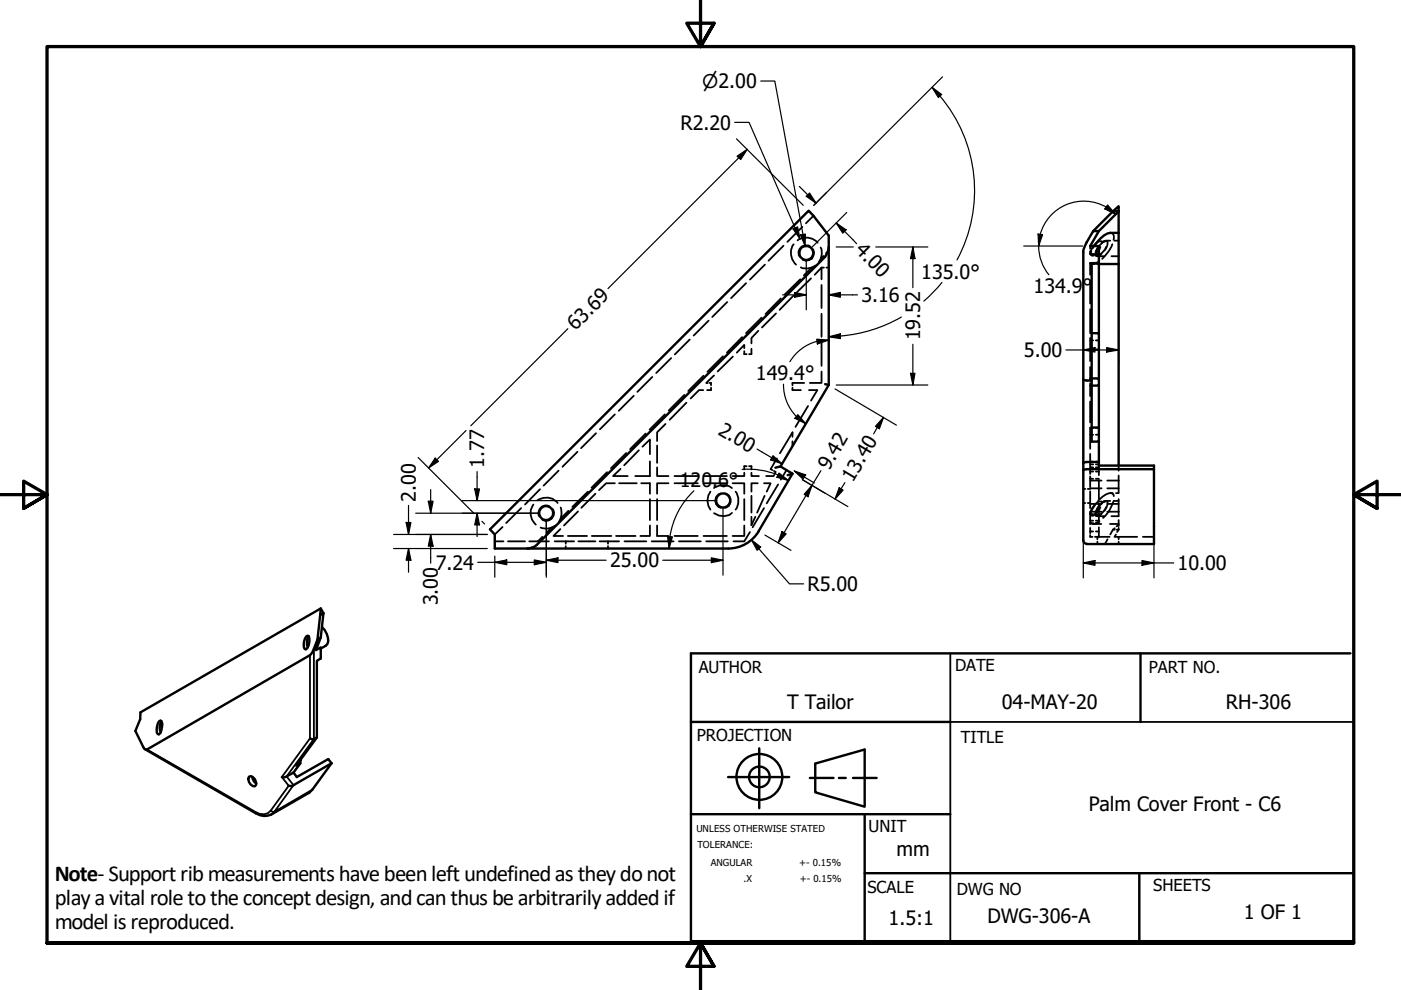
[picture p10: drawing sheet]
<svg xmlns="http://www.w3.org/2000/svg" width="297mm" height="210mm" viewBox="0 0 297 210" stroke-linecap="round" stroke-linejoin="round" font-family="sans-serif">
<!-- layer: Hidden (ANSI) -->
<g fill="none" stroke="#000" stroke-width=".38">
<path d="M162.2 56.1l-3.2 3.2M166.1 52.1l-3.2 3.2M168.3 51.8a3.3 3.3 0 0 0 .5 4.3M169.1 51a3.2 3.2 0 0 1 4.3 .5M169.7 59.2l-3.3 3.3M169.8 56.7l.3 .2h1l1-.2M170.1 48.1l-3.2 3.2M171.7 52.2a1.57 1.57 0 0 0-1.9 .3 1.57 1.57 0 0 0-.3 1.9M172 59l-3 2.9M172.1 56.7l-1.7 1.7M172.4 52.9a1.62 1.62 0 0 1-.3 1.9 1.62 1.62 0 0 1-1.9 .3M172.5 45.8l-1.6 1.5"/>
<path d="M172.7 58.3l1.5-1.6v2.5M172.9 56.3l-.8 .4M174 52.5l.2 .3v1l-.1 1M174.1 54.8l-.5 .8M174.2 56.7h.5M174.6 54.3l-.5 .5M175.2 56.7h.5M175.7 53.1l-.6 .6M231.1 52.2v.5M231.1 53.2v.6M231.1 55.8v2.5M231.1 59.5v4.9"/>
<path d="M231.1 55.8h.7M231.1 53.8h.7M231.4 53.2l-.3 .6M231.5 54.2h.4M231.7 56h.4M232 52.2l-.4 .5M232.3 54.2h.4M232.3 55.8h.7M232.3 53.8h.7M232.5 56h.5M232.6 54.3h1.5M232.9 55.5a1.49 1.49 0 0 1-1.8 .3"/>
<path d="M232.9 52.2a2.09 2.09 0 0 0-.6 2l.4 .1 .9-.5M233 51.2a3.4 3.4 0 0 0-1.9 2.6l.2 .3h.3a3.2 3.2 0 0 0 1.7-1.7M233.2 51.2h.4M233.6 51.5l.6-.4 .4-.1a1.68 1.68 0 0 1-.4 2.1M234 51.2h.4M234.2 51.2a3.4 3.4 0 0 0-1.9 2.6l.2 .3h.3a3.2 3.2 0 0 0 1.7-1.7M234.5 51h.9M235.4 49.4l.5 .1 .3 .4-.1 .9M235.6 54.3h1.6M235.8 51.8a8.6 8.6 0 0 1-2.1 3.1M236.3 51h.9M138.3 79.9l-3.2 3.2"/>
<path d="M142.3 75.9l-3.2 3.2M146.2 72l-3.1 3.2M149.2 79.7l-3.3 3.2M150.2 68l-3.1 3.2M151.4 79.6l-1.7 1.6h.4M153.3 75.5l-3.3 3.3M154.2 64l-3.2 3.2M155.4 75.6l-3.3 3.2M157.4 71.5l-3.3 3.3M157.8 73.8v-.7l-1.6 1.7M157.8 74.5v.6h.5M158.2 60l-3.2 3.2"/>
<path d="M159.3 73.9v1.2h-.5M160.8 70.1l-1.5 1.6v1.1M161.5 67.3l-3.3 3.3M164.5 66.5l-3 2.9M165.5 63.3l-3.2 3.3M168.2 62.7l-2.9 3M174.2 78.8v2.4h-2.5M174.2 60.4v4.9M174.2 66.5v4.9M174.2 72.7v4.9M231.1 65.6v4.9M231.1 71.7v4.9"/>
<path d="M231.1 77.8v2.9M231.1 74.1h.2M231.1 70.6h.2M231.1 72.2h.7M231.3 74.1h.2M231.3 70.6h.2M232.3 72.2h.7M118.4 99.8l-3.1 3.2M122.4 95.8l-3.1 3.2M126.4 91.9l-3.2 3.1M130.4 87.9l-3.2 3.1M131.6 99.4l-1.6 1.5h3.1"/>
<path d="M132.8 96l-3.3 3.3M134.4 83.9l-3.2 3.2M135.4 95.5l-3.1 3.2M136.2 94.7l1.6-1.5v3.1M136.9 91.9l-3.3 3.3M137.8 97.8v3.1h-3.1M139.3 99.1v1.8h2.4M139.3 94.5v3.6M141 87.9l-3.3 3.2M141.1 89.9l-1.8 1.8v1.8M145.1 83.7l-3.3 3.3M145.5 85.4l-3.5 3.6"/>
<path d="M149.1 82.7h-.9l-1.8 1.8M150.4 81.2h.3v.5M150.7 82.2v.5h-.8M158.3 98.8h-.5v.7M158.8 98.8h.5v.7M164.1 99.9l.4 .1-.2 .4M164.7 97.2l-1.3 2.3 .4 .2M166.8 99.7l-1.3 2M168 82.2v.5h1.8M168 92.6v-.9l-2.6 4.4M168 93.6v1M170.5 81.2h-2.5v.5"/>
<path d="M171.3 86.1l-2.6 4.4M171.5 82.7h1.8l-1.3 2.2M231.1 96.2v2.5M231.1 98.9v.5M231.1 81.3v2.7M231.1 85.1v4.5M231.1 90.6v4.6M231.1 99.7v.8M231.1 97.9h.7M231.1 80.2h.2M231.1 98.5h.7M231.1 81.8h.2"/>
<path d="M231.1 99.1h.7M231.1 100h.7M231.1 90.7h.7M231.1 92.2h.7M231.3 80.2h.2M231.3 81.8h.2M232.3 97.9h.7M232.3 98.5h.7M232.3 99.1h.7M232.3 100h.7M232.3 90.7h.7M232.3 92.2h.7"/>
<path d="M233 98.7v2M237.2 98.7v1.1M104.9 114.8h1.8M106.6 111.7l-1.7 1.6M107.7 114.8h3.6M110.5 107.7l-3.2 3.2M112.2 114.8h4.2M113.1 107a3.2 3.2 0 0 0 .5 4.2M113.9 106.1a3.2 3.2 0 0 1 4.3 .6M114.5 103.7l-3.2 3.3M114.6 111.9l1.4 .2 1-.2M115 113.8l-1 1"/>
<path d="M116.5 107.4a1.59 1.59 0 0 0-1.9 .2 1.59 1.59 0 0 0-.2 1.9M117 111.9l-1 1M117.3 108a1.66 1.66 0 0 1-.3 2 1.66 1.66 0 0 1-1.9 .3M117.6 114.8h4.1M117.8 111.4l-.8 .5M118.8 112.2l-1.5 1.4h2.1M118.9 110l-.5 .8M118.9 107.6l.2 1.4-.2 1M120 114.8v.5M120 115.8v.5M120.4 113.6h4.1M120.5 108.3l-1.6 1.7"/>
<path d="M122.6 108.4l-3 3M122.6 114.8h3.6M124.7 104.2l-3.4 3.3M125.5 113.6h4.1M126.2 104.7l-2.9 3M127.1 114.8h4.2M128.7 100.1l-3.3 3.3M128.9 114.8v.5M128.9 115.8v.5M130.4 102.5h-1.9l-1.5 1.4M130.6 113.6h4.1M131.3 102.5h3.7"/>
<path d="M132.4 114.8h4.6M136 102.5h1.8v2.2M137.8 111.4v2.2h-2M137.8 105.8v4.5M138.2 114.8h4.6M139.3 105.8v4.5M139.3 111.4v2.2h2.4M141.7 102.5h-2.4v2.2M143 100.9h5M143 102.5h5M143 113.6h5M144 114.8h4.6"/>
<path d="M149.2 100.9h4.9M149.2 102.5h4.9M149.2 113.6h4.9M149.7 114.8h4.6M150.6 104.2a3.2 3.2 0 0 0 0 3.8M151.4 103.5a3.3 3.3 0 0 1 3.8 0M152.8 104.6a1.59 1.59 0 0 0-1.2 1.5 1.59 1.59 0 0 0 1.2 1.6M153.8 104.6a1.59 1.59 0 0 1 1.1 1.5 1.59 1.59 0 0 1-1.1 1.6M155.2 108.7a3 3 0 0 1-3.8 .1M155.3 102.5h2.5v2.2M156 104.2a3.2 3.2 0 0 1 0 3.8M157.8 100.2v.7h-2.5"/>
<path d="M157.8 111.4v2.2h-2.5M157.8 105.8v4.5M159 112.8l-1.2 2h-2.3M159.3 100.2v.7h1.6M159.3 105.1v3.6M159.3 109.6v1.8l.8-1.8M160.7 102.5h-1.4v1.7M162 102.5h1.4l-.8 1.7M162 107.7l-2.4 4.1M162.1 105.1l-1.6 3.6M164.1 100.7l-.1 .2h-1.6M165 102.7l-2.4 4"/>
<path d="M229.7 103.7h.4M229.7 106.7h.4M230.6 103.7h.5M230.6 106.7h.5M231.1 111.9v.8h.7M231.1 101v2.3M231.1 104.2v3.5M231.1 108.6v2.6M231.1 112.7v.4M231.1 113.4v.4h.5M231.1 110.4h.7M231.1 101.5h.7"/>
<path d="M231.1 108.5h2.5M231.1 101.9h2.5M231.1 106.8h2.5M231.1 103.5h2.5M231.5 109.3h.4M231.7 111.1h1.8M232.2 107.1l-1.1 1.9h.7M232.2 113.8h.5M232.3 109.3h.4M232.3 110.9h.7M232.3 109h.7M232.3 112.7h.7"/>
<path d="M232.3 110.4h.7M232.3 101.5h.7M232.6 109.4h1.5M232.7 113.8v.5M232.7 114.8v.6M232.9 113.8h2.4M232.9 107.4a2.26 2.26 0 0 0-.6 2l.9-.1 .4-.4M233 106.4a3.4 3.4 0 0 0-1.9 2.5l.2 .4a2.13 2.13 0 0 0 2-1.8M233 101.8v4M233 106.8v4M233 111.8v2M233.1 110.5a1.69 1.69 0 0 1-2 .4h.7"/>
<path d="M233.2 106.3h.4M233.6 106.7l.6-.5h.4a1.68 1.68 0 0 1-.4 2.1M234 106.3h.4M234.2 106.4a3.4 3.4 0 0 0-1.9 2.5l.2 .4a2.13 2.13 0 0 0 2-1.8M234.5 106.2h.9M234.8 108.5h2.4M234.8 101.9h2.4M234.8 106.8h2.4M234.8 103.5h2.4M234.8 114.3l-.5 1.1M235.3 111.1h1.9M235.4 104.6h.6"/>
<path d="M235.6 109.4h1.6M236 112.3l-.6 1M236 112.3h.3M236.1 106.2a8.4 8.4 0 0 1-2.2 3.6M236.2 105.2l-.1-.3-.4-.3a3.5 3.5 0 0 0-2.9 1.7M236.3 106.2h.9M236.3 112l-.3 .3M236.5 113.8h4.6M236.6 113.3l-.3 .5M236.6 104.6h.6M236.7 112.3h.5M237.2 100.8v3.7"/>
<path d="M237.2 105.8v3.6M237.2 110.3v1.2M237.2 111.9v.4M237.2 113.8v.5M237.2 114.8v.6M237.2 112.3l-.3 .5M237.2 111.3l-.5 .3M242.3 113.8h2.4"/>
</g>
<!-- layer: Visible (ANSI) -->
<g fill="none" stroke="#000" stroke-width=".51">
<path d="M175.7 52.4l-.2 1.1-.6 1-61.1 61a3.7 3.7 0 0 1-2 .8M233 55.8v-3.6h-1.9l1.9-3.2h-1.2a16 16 0 0 0-2.1 4.1v61.5M233 55.8h-1.5v37.8h1.5v-3M233 49l4.2-4.2h-1.2l1.2-1.1v5.7M233 55.8v14.8M233 56h4.2M236 44.8l-4.2 4.2M237.2 49.4a4.1 4.1 0 0 0-4.5 1.9l-.7 .9M237.2 49.4v49.3M231.5 70.6h1.5v3.5M231.5 74.1h1.5M233 74.1v6.1"/>
<path d="M165.5 98.9l2.5 1.5-7.2 12.2a7.4 7.4 0 0 1-6.4 3.7M165.5 98.9l-1.1 .3M174.9 81.4l.8 .2M175.7 81.6v-31.7l-3.2-4.1-1.1-1.1-67.5 67.5 1 1.1v3h49.5M175.7 81.6l-10.2 17.3M229.7 99.7l.7-.2h14.3v15.9h-14.3M229.7 80.4a1.88 1.88 0 0 0 1.8 .3M231.5 80.2h1.5v1.6h-1.5M231.5 90.6h1.5M233 98h-2.6l-.7 .2M233 81.8v8.8M233 93.6v5.1h11.7v.8"/>
<path d="M168 100.4l-1 .3M229.7 114.6a.73 .73 0 0 0 .7 .7M65 134.9l.2-.1 .3 .1a2.78 2.78 0 0 1-.6 2.7h-.3a2.51 2.51 0 0 1 .4-2.7zM65.4 134.8a2.89 2.89 0 0 0-.1 2.4M67.9 130.4l-.6 5.2M68 129l-.1 1.4 .7-.4M68.3 132.9a3.6 3.6 0 0 1 1.1 3.7l-1.4 .9M68.6 130l-.6-1-38.2 22-.1 1.5-1 2.5 1.7 3.5 .2 .3 .6 .1 34.5-20a7 7 0 0 0 1.6-3.3l.7-.4-1 2.6 1-.5v2.3l-.8 .5v16.3l-4.4 5.9 .9-.5v-.7M68.6 130l-.6 5.2M30.7 158.8l23.5 13.6a3.3 3.3 0 0 0 3.3 .3l8.1-4.6 .6-.7 4.1-5.6M33.7 152.9l.3-.1 .2 .1a2.94 2.94 0 0 1-.5 2.8h-.2a2.63 2.63 0 0 1 .2-2.8zM34.2 152.9a2.35 2.35 0 0 0-.1 2.3"/>
<path d="M67.2 156.4l-1 .4-.5-.2M52.8 164.7a1.29 1.29 0 0 1 1.5 1.7l-.3 .3a1.48 1.48 0 0 1-1.2-2zM53.5 164.7l.4 1.1 .5 .4M62.2 163.8l-1.7 1h-.7M63.7 161.8l-1.5 2M70.3 161.8l-8.1 4.7-.6 .2-.4-.1M70.3 161.8l-.7-.9-6.7 3.9-.7-1"/>
<circle cx="171" cy="53.6" r="1.5"/>
<circle cx="115.8" cy="108.8" r="1.49"/>
<circle cx="153.3" cy="106.1" r="1.49"/>
</g>
<!-- layer: Hidden (ANSI) -->
<circle cx="231.1" cy="55.8" r=".19" fill="#000"/>
<!-- layer: Visible Narrow (ANSI) -->
<path d="M65.7 138.9v17.7l-5.9 8.2 1.4 1.8-3.8 5.3M66.5 137.6v19.1l-5.7 7.9 1.4 1.9-4 5.6 8-4.7M31.2 158.9l22.9 13.2M54.1 172.1l.1 .3M57.4 171.9a2.4 2.4 0 0 1-3.3 .2M57.4 171.9l.4 .2h.4l-.7 .6" fill="none" stroke="#000" stroke-width=".38"/>
<!-- layer: Border (ANSI) -->
<path d="M148.5 -.1v10l-2.9-5h5.8l-2.9 5 2.9-5M0 104.9h10l-5-2.9v5.8l5-2.9-5 2.9M297 104.9h-10l5-2.9v5.8l-5-2.9 5 2.9M10 199.9v-190h277v190h-277h277M151.4 204.9l-2.9-5 2.9 5h-5.8l2.9-5v10" fill="none" stroke="#000" stroke-width=".7"/>
<!-- layer: Title (ANSI) -->
<g fill="none" stroke="#000" stroke-width=".51">
<path d="M241.8 138.5v14.6M286.3 138.5h-139.8v61.1h140.5M146.5 153.1h55M161 158.7v12.7M146.5 172.6h55M154.4 164.8h12.9M171.7 164.9h5M172.8 161.9l10.5-3v12.1l-10.5-3zM177.9 164.9h1.4M180.8 164.9h5.1M183.3 172.6v27.3M183.3 185.1h103.5"/>
<path d="M241.6 185.1v14.8"/>
<circle cx="161" cy="164.7" r="4.9"/>
<circle cx="161" cy="164.7" r="2.19"/>
</g>
<path d="M201.5 138.5v61.1M201.5 153.1h85.3M139.3 199.9h147.5" fill="none" stroke="#000" stroke-width=".38"/>
<!-- layer: Dimension (ANSI) -->
<g fill="none" stroke="#000" stroke-width=".25">
<path d="M161.3 17.2h3l6.4 35M197.6 18.5l2 1.5-.7 .7zM197.6 18.5a31 31 0 0 1 5.3 36.6M199.8 16.3l-27.3 27.2M155.8 25.9h3l10.8 24.7M156.1 29.4l14.2 14.1M156.3 33.1l2.1-1.4-1.4 2.1zM158.4 31.7l-29.5 29.5M169.5 39.5l3.5 3.6M168.1 48.5l1-.4 .5 2.5zM169.7 49.8l1.1-.2-.1 2.6zM170.9 55.2v10.5"/>
<path d="M171.6 40.9l1.4 2.2-2.1-1.5zM175.7 53.9v20.7M177.3 47.3l2.1 1.4-.7 .7zM177.3 47.3l4.3 4.4M177.3 52.4h3.6M179.5 45.1l-7.4 7.4M185.7 52.4h11M193.5 52.4l.5 2.4h-1zM193.5 52.4v8.6M199.7 59.9l-1.8 2.1-2 1.8M217 52.2h12.6M220.1 49.6l.9 .2-.8 2.4z"/>
<path d="M220.2 52.2a9.6 9.6 0 0 0 2.2 6.1M234.5 43.9l2 1.5M234.5 43.9a9.6 9.6 0 0 0-14 5.8l-.3 2.5M234.8 43.5l1.7 1.9-2.2-1.1zM237.2 55.9v21.5M120.4 69.7l-20.6 20.6M165.9 62.5h5M168.5 62l2.4 .5-2.4 .5zM173.2 71.9l2.5 .2-2.4 .8zM173.2 72.4a9.6 9.6 0 0 0-5.7 4.3M175.7 71.4l2.5-.6v1zM175.7 62.5l2.5-.5v1z"/>
<path d="M175.7 72.1l-2.5 .3M175.7 62.5h6.1M178.2 71.3l-2.5 .1M191.1 67.2a31 31 0 0 1-12.9 4M193 79.2h1l-.5 2.4zM193.5 73v8.6M226 74.2h11.2M229.7 74.2l2.5-.5v.9zM234.6 73.7l2.6 .5-2.6 .4zM88.6 97l11.9 11.9M92.3 97.1l.7 .7-2.1 1.4zM98.8 91.3l-7.9 7.9"/>
<path d="M101.2 100v6.1M157.3 99.5a16.8 16.8 0 0 1 7.7 1.2M160.5 95.2l5.3 3.1M163.9 96.6l1.9 1.7-2.4-.8zM166.1 81.5a9.6 9.6 0 0 0 2.7 6.8M166.8 99.7l1.3 .8M168.4 99.9l2.4 .8-.6 .9zM168.4 99.9l4.3 2.5M168.8 88.3l2 1.5M169.2 87.9l1.6 1.9-2.3-1.1zM174.1 99.8l-9.1 15.3M177 82.5l13.1 7.6"/>
<path d="M177.3 81.6h19.4M187.3 88.5l-.9 2.4-.8-.5zM187.3 88.5l-2.1 3.5M83.4 113.3h19.9M83.4 116.3h19.9M86.1 110.8h1l-.5 2.5zM86.6 116.3l.5 2.5h-1zM86.6 107.2v6.1M86.6 116.3v5M88.1 108.8h26.1M90.8 106.3h1l-.5 2.5zM91.3 113.3l.5 2.5h-1z"/>
<path d="M91.3 103.8v5M91.3 113.3v6.1M98 106.1h53.7M100.6 103.7h1.1l-.5 2.4zM101.2 108.8l.5 2.5h-1.1zM101.2 108.8v5M101.3 119.2h14.5M102.2 110.5l.5 .6M104.9 119.2l2.5-.5v1zM104.9 117.9v4.5M113.3 118.7l2.5 .5-2.5 .5zM115.8 118.8l2.5-.5v1z"/>
<path d="M115.8 110.4v12M115.8 118.8h12.7M140.5 118.8h12.8M141.5 113.8h1.1l-.7 2.5zM142 113.8l-.1 2.5M147.1 104.1a16.8 16.8 0 0 0-5.1 9.7M150.8 118.3l2.5 .5-2.5 .5zM153.3 107.7v14.3M159.3 114.5l2 1.5-.8 .7zM159.3 114.5l8.1 9.3h3M162.2 113.4l5.5 3.3M165 100.7l2.2 1.2"/>
<path d="M165.2 100.3l2 1.6-2.5-.7zM165.8 112.7l.9 .5-1.7 1.9zM172.1 102.9l-.8 2.4-.8-.5zM174.9 104.6l-4.8-2.9 9.7 5.7M177.9 103.4l.9 .5-1.8 1.9zM179.1 102.3l-2.1 3.5M229.7 119.4l2.5-.6v1.1zM229.7 119.4h19.2M229.7 112.9v9.6M242.1 118.8l2.6 .6-2.6 .5zM244.7 113.3v9.2"/>
</g>
<g fill="#000">
<path d="M156.3 33.1l2.1-1.4-1.4 2.1z" fill-rule="evenodd"/>
<path d="M197.6 18.5l2 1.5-.7 .7z" fill-rule="evenodd"/>
<path d="M168.1 48.5l1-.4 .5 2.5z" fill-rule="evenodd"/>
<path d="M169.7 49.8l1.1-.2-.1 2.6z" fill-rule="evenodd"/>
<path d="M171.6 40.9l1.4 2.2-2.1-1.5z" fill-rule="evenodd"/>
<path d="M177.3 47.3l2.1 1.4-.7 .7z" fill-rule="evenodd"/>
<path d="M193.5 52.4l.5 2.4h-1z" fill-rule="evenodd"/>
<path d="M220.1 49.6l.9 .2-.8 2.4z" fill-rule="evenodd"/>
<path d="M234.8 43.5l1.7 1.9-2.2-1.1z" fill-rule="evenodd"/>
<path d="M168.5 62l2.4 .5-2.4 .5z" fill-rule="evenodd"/>
<path d="M173.2 71.9l2.5 .2-2.4 .8z" fill-rule="evenodd"/>
<path d="M175.7 71.4l2.5-.6v1z" fill-rule="evenodd"/>
<path d="M175.7 62.5l2.5-.5v1z" fill-rule="evenodd"/>
<path d="M193 79.2h1l-.5 2.4z" fill-rule="evenodd"/>
<path d="M229.7 74.2l2.5-.5v.9z" fill-rule="evenodd"/>
<path d="M234.6 73.7l2.6 .5-2.6 .4z" fill-rule="evenodd"/>
<path d="M92.3 97.1l.7 .7-2.1 1.4z" fill-rule="evenodd"/>
<path d="M163.9 96.6l1.9 1.7-2.4-.8z" fill-rule="evenodd"/>
<path d="M169.2 87.9l1.6 1.9-2.3-1.1z" fill-rule="evenodd"/>
<path d="M187.3 88.5l-.9 2.4-.8-.5z" fill-rule="evenodd"/>
<path d="M86.1 110.8h1l-.5 2.5z" fill-rule="evenodd"/>
<path d="M86.6 116.3l.5 2.5h-1z" fill-rule="evenodd"/>
<path d="M90.8 106.3h1l-.5 2.5z" fill-rule="evenodd"/>
<path d="M91.3 113.3l.5 2.5h-1z" fill-rule="evenodd"/>
<path d="M100.6 103.7h1.1l-.5 2.4z" fill-rule="evenodd"/>
<path d="M101.2 108.8l.5 2.5h-1.1z" fill-rule="evenodd"/>
<path d="M104.9 119.2l2.5-.5v1z" fill-rule="evenodd"/>
<path d="M113.3 118.7l2.5 .5-2.5 .5z" fill-rule="evenodd"/>
<path d="M115.8 118.8l2.5-.5v1z" fill-rule="evenodd"/>
<path d="M141.5 113.8h1.1l-.7 2.5z" fill-rule="evenodd"/>
<path d="M150.8 118.3l2.5 .5-2.5 .5z" fill-rule="evenodd"/>
<path d="M159.3 114.5l2 1.5-.8 .7z" fill-rule="evenodd"/>
<path d="M165.2 100.3l2 1.6-2.5-.7z" fill-rule="evenodd"/>
<path d="M165.8 112.7l.9 .5-1.7 1.9z" fill-rule="evenodd"/>
<path d="M168.4 99.9l2.4 .8-.6 .9z" fill-rule="evenodd"/>
<path d="M172.1 102.9l-.8 2.4-.8-.5z" fill-rule="evenodd"/>
<path d="M177.9 103.4l.9 .5-1.8 1.9z" fill-rule="evenodd"/>
<path d="M229.7 119.4l2.5-.6v1.1z" fill-rule="evenodd"/>
<path d="M242.1 118.8l2.6 .6-2.6 .5z" fill-rule="evenodd"/>
</g>
<g font-size="4.8">
<text x="11.6" y="186.9">Note- Supportribmeasurementshavebeenleft undefinedas theydonot</text>
<text x="11.6" y="191.9">playavital roleto theconceptdesign, andcanthus bearbitrarilyaddedif</text>
<text x="11.6" y="196.9">model is reproduced.</text>
</g>
<g font-size="4.2">
<text x="144.3" y="27.5">R2.20</text>
<text x="181.1" y="53.3" transform="rotate(45 181.1 53.3)">4.00</text>
<text x="195.3" y="59.1">135.0°</text>
<text x="182.6" y="64">3.16</text>
<text x="219.1" y="62.1">134.9°</text>
<text x="122" y="70.2" transform="rotate(-45 122 70.2)">63.69</text>
<text x="195.1" y="72.2" transform="rotate(-90 195.1 72.2)">19.52</text>
<text x="217.1" y="75.7">5.00</text>
<text x="160.3" y="80.6">149.4°</text>
<text x="152.1" y="92" transform="rotate(31 152.1 92)">2.00</text>
<text x="102.7" y="99.2" transform="rotate(-90 102.7 99.2)">1.77</text>
<text x="175.8" y="99.9" transform="rotate(-59 175.8 99.9)">9.42</text>
<text x="88.1" y="106.3" transform="rotate(-90 88.1 106.3)">2.00</text>
<text x="144.1" y="103.2">120.6°</text>
<text x="180.8" y="102.4" transform="rotate(-59 180.8 102.4)">13.40</text>
<text x="92.4" y="120.7">7.24</text>
<text x="129.3" y="120.3">25.00</text>
<text x="171.2" y="125.3">R5.00</text>
<text x="249.7" y="120.9">10.00</text>
<text x="92.8" y="128.4" transform="rotate(-90 92.8 128.4)">3.00</text>
<text x="166.9" y="150.3">T Tailor</text>
<text x="212.4" y="150.3">04-MAY-20</text>
<text x="259.9" y="150.4">RH-306</text>
<text x="230.8" y="171.9">Palm Cover Front - C6</text>
<text x="190.1" y="181.5">mm</text>
<text x="188.4" y="196.2">1.5:1</text>
<text x="209.4" y="195.7">DWG-306-A</text>
<text x="263.7" y="194.9">1 OF 1</text>
</g>
<text font-size="4" x="148.9" y="18.6">⌀2.00</text>
<g font-size="3.5">
<text x="148.1" y="142.8">AUTHOR</text>
<text x="202.5" y="142.2">DATE</text>
<text x="243.6" y="142.8">PART NO.</text>
<text x="147.8" y="157.2">PROJECTION</text>
<text x="203.7" y="157.5">TITLE</text>
<text x="184.1" y="176.4">UNIT</text>
<text x="184" y="189.3">SCALE</text>
<text x="202.9" y="189.7">DWG NO</text>
<text x="244.5" y="188.9">SHEETS</text>
</g>
<g font-size="2">
<text x="147.6" y="176.4">UNLESS OTHERWISE STATED</text>
<text x="147.9" y="179.9">TOLERANCE:</text>
<text x="150.7" y="183.6">ANGULAR</text>
<text x="169.4" y="183.7">+- 0.15%</text>
<text x="157.6" y="187">.X</text>
<text x="169.5" y="187">+- 0.15%</text>
</g>
</svg>
